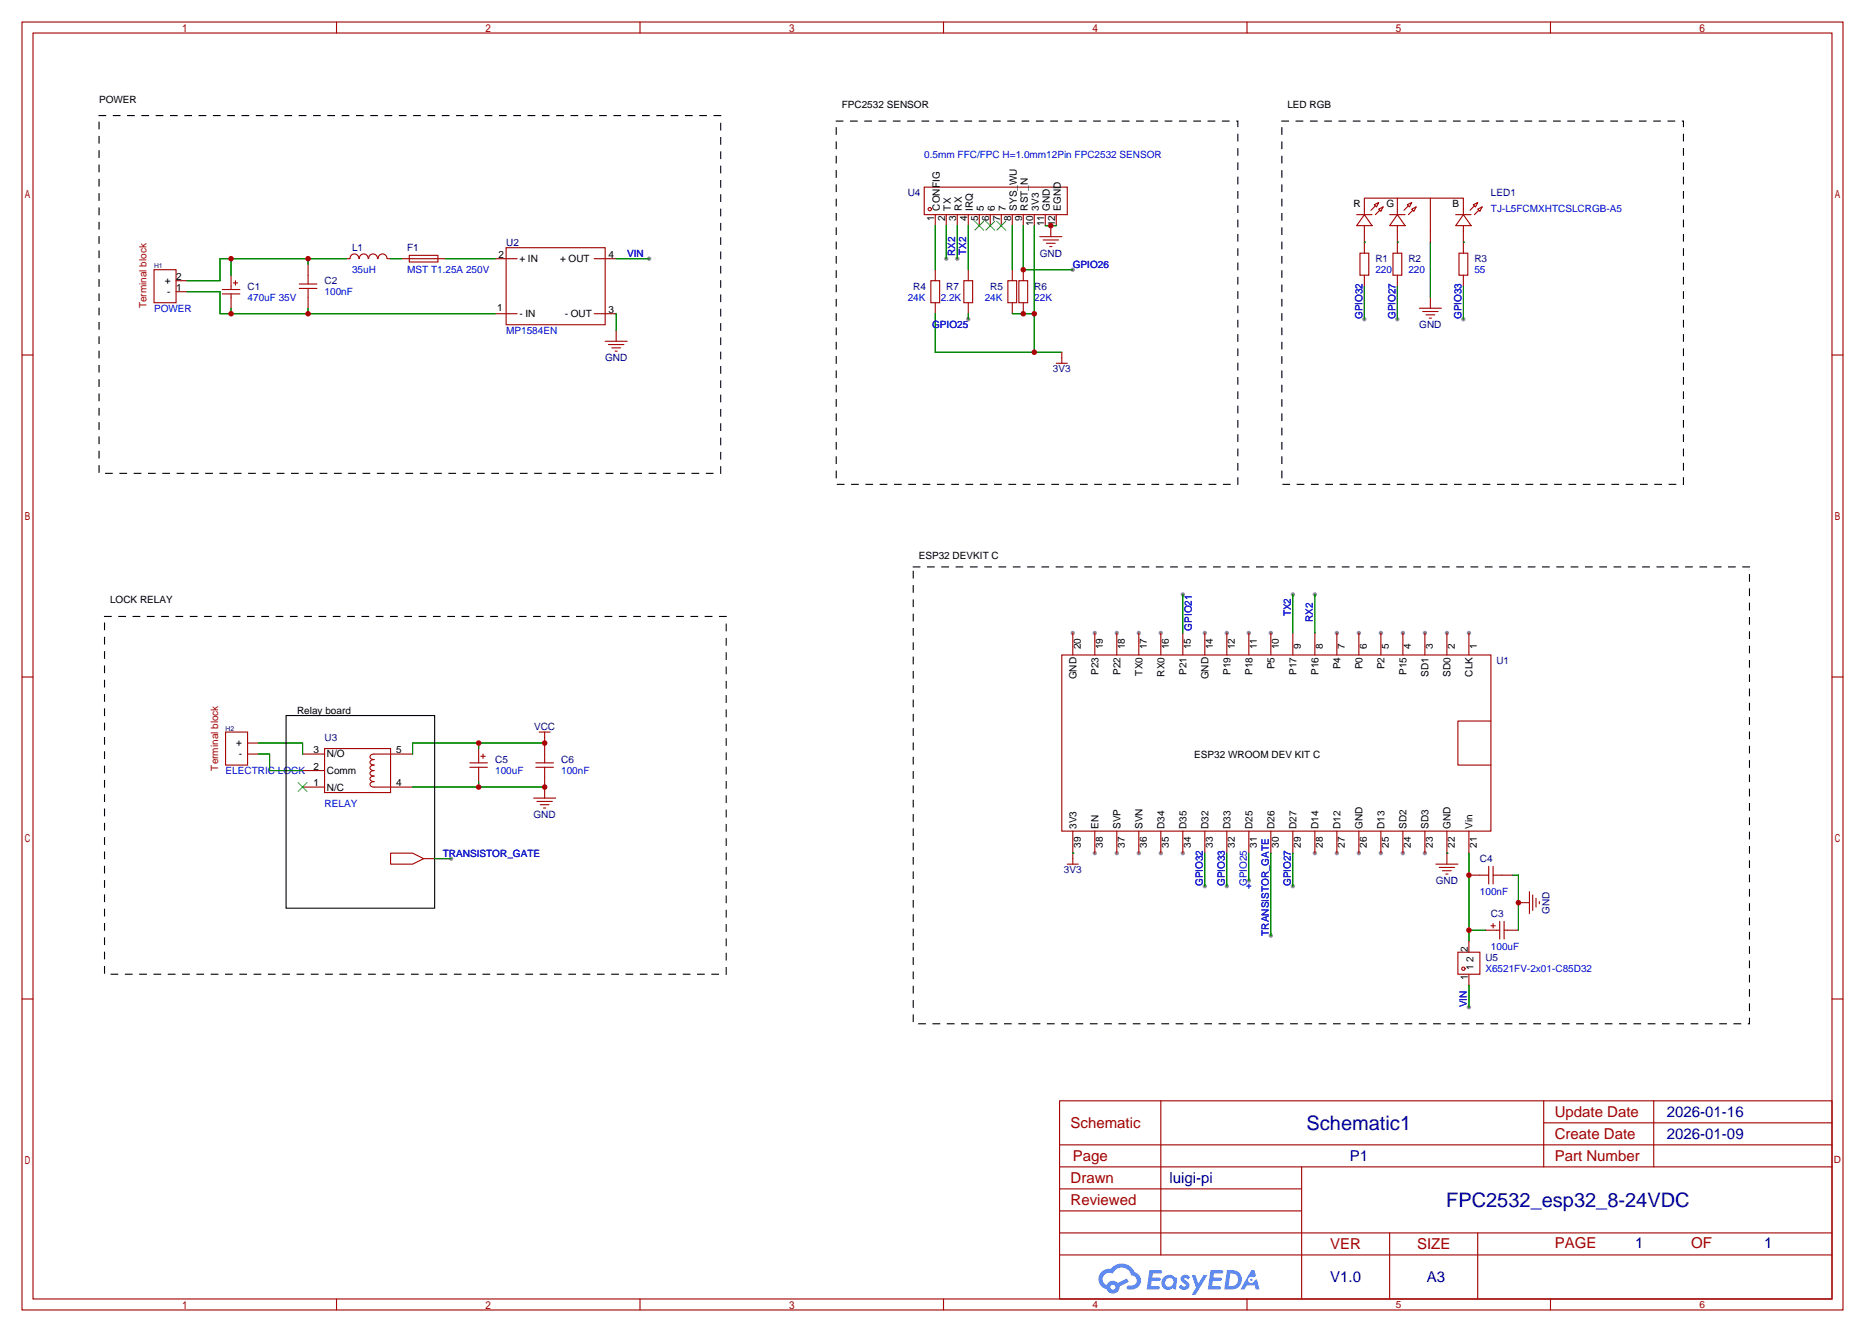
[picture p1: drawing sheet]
<svg xmlns="http://www.w3.org/2000/svg" width="431mm" height="307mm" viewBox="0 0 431 307" stroke-linecap="round" stroke-linejoin="round" font-family="sans-serif">
<g fill="#999">
<circle cx="339.1" cy="146.1" r=".51"/>
<circle cx="334" cy="146.1" r=".51"/>
<circle cx="318.8" cy="196.9" r=".51"/>
<circle cx="313.7" cy="196.9" r=".51"/>
<circle cx="308.6" cy="196.9" r=".51"/>
<circle cx="303.5" cy="196.9" r=".51"/>
<circle cx="273" cy="196.9" r=".51"/>
<circle cx="268" cy="196.9" r=".51"/>
<circle cx="262.9" cy="196.9" r=".51"/>
<circle cx="257.8" cy="196.9" r=".51"/>
<circle cx="328.9" cy="146.1" r=".51"/>
<circle cx="257.8" cy="146.1" r=".51"/>
<circle cx="262.9" cy="146.1" r=".51"/>
<circle cx="268" cy="146.1" r=".51"/>
<circle cx="278.1" cy="146.1" r=".51"/>
<circle cx="283.2" cy="146.1" r=".51"/>
<circle cx="288.3" cy="146.1" r=".51"/>
<circle cx="293.4" cy="146.1" r=".51"/>
<circle cx="308.6" cy="146.1" r=".51"/>
<circle cx="313.7" cy="146.1" r=".51"/>
<circle cx="323.8" cy="146.1" r=".51"/>
<circle cx="318.8" cy="146.1" r=".51"/>
<circle cx="328.9" cy="196.9" r=".51"/>
<circle cx="323.8" cy="196.9" r=".51"/>
<circle cx="252.7" cy="196.9" r=".51"/>
<circle cx="247.6" cy="146.1" r=".51"/>
<circle cx="252.7" cy="146.1" r=".51"/>
<circle cx="149.9" cy="59.7" r=".51"/>
<circle cx="315" cy="73.7" r=".51"/>
<circle cx="322.6" cy="73.7" r=".51"/>
<circle cx="337.8" cy="73.7" r=".51"/>
<circle cx="283.2" cy="204.5" r=".51"/>
<circle cx="278.1" cy="204.5" r=".51"/>
<circle cx="298.4" cy="204.5" r=".51"/>
<circle cx="298.4" cy="137.2" r=".51"/>
<circle cx="218.4" cy="59.7" r=".51"/>
<circle cx="221" cy="59.7" r=".51"/>
<circle cx="303.5" cy="137.2" r=".51"/>
<circle cx="288.3" cy="203.2" r=".51"/>
<circle cx="247.6" cy="62.2" r=".51"/>
<circle cx="293.4" cy="215.9" r=".51"/>
<circle cx="273" cy="137.2" r=".51"/>
<circle cx="223.5" cy="73.7" r=".51"/>
<circle cx="104.1" cy="198.1" r=".51"/>
<circle cx="339.1" cy="232.4" r=".51"/>
</g>
<g fill="none" stroke="#a10000" stroke-width=".25">
<path d="M5.1 5.1h420.3v297.2h-420.3zM7.6 7.6h415.3v292.1h-415.3zM77.7 5.1v2.5M147.7 5.1v2.5M217.8 5.1v2.5M287.9 5.1v2.5M357.9 5.1v2.5M5.1 81.9h2.5M422.9 81.9h2.5M5.1 156.2h2.5M422.9 156.2h2.5M5.1 230.5h2.5"/>
<path d="M422.9 230.5h2.5M244.6 254h178.3v45.7h-178.3zM268 254v35.6M356.4 254v15.2M356.4 259.1h66.5M381.8 254v15.2M244.6 274.3h55.9M244.6 269.2h178.3M244.6 279.4h55.9M244.6 264.2h178.3M300.5 269.2v30.5M77.7 299.7v2.6"/>
<path d="M147.7 299.7v2.6M217.8 299.7v2.6M244.6 289.6h178.3M244.6 284.5h178.3M287.9 299.7v2.6M320.8 284.5v15.2M341.1 284.5v15.2M357.9 299.7v2.6"/>
</g>
<g fill="#5487ff">
<path d="M272.8 294.4a1.3 1.3 0 0 1 1.9 .3l-.4 .6a.54 .54 0 0 0-.9-.2l.1 .2a1.28 1.28 0 0 1 .8 2 1.53 1.53 0 0 1-2.2-.3l.5-.6 .8 .5a.31 .31 0 0 0 .4-.3 .31 .31 0 0 0-.3-.4 1.12 1.12 0 0 1-.7-1.8z"/>
<path d="M275.1 294.2h.9l.6 2 1.2-2h.9l-2.7 4.5h-.9l1-1.6z"/>
<path d="M265.4 293h2.2a.46 .46 0 0 1 .5 .1 .46 .46 0 0 1 .1 .5l-.3 .2h-1.8l-.1 1h1.6a.4 .4 0 0 1 .4 .4 .4 .4 0 0 1-.4 .4h-1.7l-.2 1.2h1.4a.46 .46 0 0 1 .5 0 .46 .46 0 0 1 .1 .5l-.4 .2h-2.6z"/>
<path d="M279.5 293.1h2.2a.47 .47 0 0 1 .5 0 .47 .47 0 0 1 .1 .5l-.3 .2h-1.8l-.1 1h1.6a.4 .4 0 0 1 .4 .4 .4 .4 0 0 1-.4 .4h-1.7l-.2 1.2 1.4-.1a.46 .46 0 0 1 .5 .1 .46 .46 0 0 1 .1 .5l-.3 .2h-2.7z"/>
<path d="M288.9 293.1h.7l.3 1.3-.6 .3a.75 .75 0 0 0-1.1 .3 .75 .75 0 0 0 .5 1.1 .75 .75 0 0 0 .9-.7l.5-.3 .7 2.4h-.9l-.2-.9h-1.9l-.5 .9h-1z"/>
<path d="M283.2 293.1l-.6 4.4h1.5a2.27 2.27 0 0 0 2.6-2.2 2.27 2.27 0 0 0-2.7-2.2zM284 293.8a1.5 1.5 0 0 1 1.8 1.6 1.5 1.5 0 0 1-1.9 1.4h-.3z"/>
<path d="M268.7 294.7a1.6 1.6 0 0 0-.3 2.3 1.6 1.6 0 0 0 2.3 .2l.7 .3 .4-2.4-.2-.3-.5-.1a1.58 1.58 0 0 0-2.4 0zM269.3 295.2a.99 .99 0 0 1 1.6 .6 .99 .99 0 0 1-1.3 1.1 .98 .98 0 0 1-.3-1.7z"/>
<path d="M254.3 293.5a2.37 2.37 0 0 0 1.2 4 1.54 1.54 0 0 0 1.7 1 1.54 1.54 0 0 0 1.2-1.6l2.2-1.1-.5-.8-2 1a1.57 1.57 0 0 0-2.6 .5 1.5 1.5 0 0 1-.8-2.1 1.5 1.5 0 0 1 2.2-.5 2.23 2.23 0 0 1 2.3-1.4 2.23 2.23 0 0 1 2 1.8 1.16 1.16 0 0 1 1.2 1.1 1.16 1.16 0 0 1-1.1 1.2h-.7a.47 .47 0 0 0-.5 .4 .47 .47 0 0 0 .4 .5 2.14 2.14 0 0 0 2.7-1.3 2.14 2.14 0 0 0-1.3-2.7 3.2 3.2 0 0 0-5.5-.7l-1.1 .1zM256.3 297a.6 .6 0 0 1 1.2 0 .6 .6 0 0 1-1.2 0z"/>
<circle cx="288.9" cy="295.3" r=".28"/>
</g>
<g fill="none" stroke="#a10000" stroke-width=".25">
<path d="M82.8 59.7a1.01 1.01 0 0 0-1-1.1 1.01 1.01 0 0 0-1 1.1h-.8M83 59.7a1.01 1.01 0 0 1 1-1.1 1.01 1.01 0 0 1 1 1.1M85.1 59.7a1.01 1.01 0 0 1 1-1.1 1.01 1.01 0 0 1 1 1.1M87.3 59.7a1.01 1.01 0 0 1 1-1.1 1.01 1.01 0 0 1 1 1.1M89.4 59.7h.8M92.7 59.7h10.2M94.5 58.9h6.6v1.6h-6.6zM114.3 59.7h5.1M116.8 57.2h22.9v17.7h-22.9zM137.2 59.7h5M213.4 43.2h33v6.3h-33zM215.9 49.5v2.6"/>
<path d="M218.4 49.5v2.6M221 49.5v2.6M223.5 49.5v2.6M226.1 49.5v2.6M228.6 49.5v2.6M231.1 49.5v2.6M233.7 49.5v2.6M236.2 49.5v2.6M238.8 49.5v2.6M240 54.6h5.1M240.8 55.4h3.5M241.3 49.5v2.6"/>
<path d="M241.6 56.1h2M242.3 56.9h.5M242.6 52.1v2.5M243.8 49.5v2.6M313.2 49.5h3.5M313.9 58.4h2.1v5.1h-2.1zM315 49.5l1.7 2.6h-3.5zM315 49.5v-3.8h22.8v3.8M315 52.1v6.3M317.2 47.2l1.1-.5-.5 1.1zM317.5 47.5l-1 1M318.3 48.3l1-.5-.5 1z"/>
<path d="M318.5 48.5l-1 1M320.8 49.5h3.6M321.6 58.4h2v5.1h-2zM322.6 49.5l1.8 2.6h-3.6zM322.6 45.7v3.8M322.6 52.1v6.3M324.9 47.2l1-.5-.5 1.1zM325.1 47.5l-1 1M325.9 48.3l1-.5-.5 1zM326.1 48.5l-1 1M330.2 45.7v10.2M336 49.5h3.6"/>
<path d="M336.8 58.4h2v5.1h-2zM337.8 49.5l1.8 2.6h-3.6zM337.8 52.1v6.3M340.1 47.2l1-.5-.5 1.1zM340.4 47.5l-1.1 1M341.1 48.3l1-.5-.5 1zM341.4 48.5l-1 1M35.6 62.2h5v7.6h-5zM40.6 67.3h2.6M40.6 64.8h2.6M51.3 66.8h4.1M51.3 67.8h4.1"/>
<path d="M53.3 63.5v3.3M53.3 67.8v3.3M53.8 65.3h1.1M54.4 64.8v1M69.1 65.5h4.1M69.1 66.5h4.1M71.1 61v4.5M71.1 66.5v4.6M114.3 72.4h5.1M137.2 72.4h5M139.7 78.7h5.1M140.5 79.5h3.5"/>
<path d="M142.2 76.2v2.5M214.9 64.8h2v5.1h-2zM215.9 62.2v2.6M215.9 69.8v2.6M222.5 64.8h2v5.1h-2zM223.5 62.2v2.6M223.5 69.8v2.6M232.7 64.8h2v5.1h-2zM233.7 62.2v2.6M233.7 69.8v2.6M235.2 64.8h2v5.1h-2zM236.2 62.2v2.6"/>
<path d="M236.2 69.8v2.6M315 63.5v2.5M322.6 63.5v2.5M327.7 71.1h5M328.4 71.9h3.6M329.2 72.6h2M329.9 73.4h.6M330.2 68.6v2.5M337.8 63.5v2.5M141.2 80.3h2.1M142 81h.5M243.8 83.8h2.6"/>
<path d="M245.1 81.3v2.5M245.1 151.1h99.1v40.7h-99.1zM247.6 146v5.1M252.7 146v5.1M257.8 146v5.1M262.9 146v5.1M268 146v5.1M273 146v5.1M278.1 146v5.1M283.2 146v5.1M288.3 146v5.1M293.4 146v5.1"/>
<path d="M298.4 146v5.1M303.5 146v5.1M308.6 146v5.1M313.7 146v5.1M318.8 146v5.1M323.8 146v5.1M328.9 146v5.1M334 146v5.1M339.1 146v5.1M52.1 168.9h5v7.6h-5zM57.1 174h2.6M57.1 171.4h2.6"/>
<path d="M69.8 177.8h5.1M69.8 174h5.1M74.9 172.7h15.3v10.2h-15.3zM95.2 174h-8.8a.69 .69 0 0 0-1 .6 .69 .69 0 0 0 1 .7 .69 .69 0 0 0-1 .6 .69 .69 0 0 0 1 .6 .69 .69 0 0 0-1 .7 .69 .69 0 0 0 1 .6 .69 .69 0 0 0-1 .6 .69 .69 0 0 0 1 .7 .69 .69 0 0 0-1 .6 .69 .69 0 0 0 1 .6 .69 .69 0 0 0-1 .7 .69 .69 0 0 0 1 .6h8.8M108.5 176h4M108.5 177h4M110.5 172.7v3.3M110.5 177v3.3M111 174.5h1M111.5 174v1M123.7 176h4.1M123.7 177h4.1"/>
<path d="M124.5 168.9h2.5M125.7 168.9v7.1M125.7 177v7.1M344.2 166.4h-7.7v10.1h7.7M69.8 181.6h5.1M90.2 196.8h5l2.6 1.3-2.6 1.3h-5zM97.8 198.1h2.5M123.2 184.1h5.1M124 184.9h3.5M124.7 185.7h2M125.5 186.4h.5M246.4 199.4h2.5"/>
<path d="M247.6 191.8v7.6M252.7 191.8v5M257.8 191.8v5M262.9 191.8v5M268 191.8v5M273 191.8v5M278.1 191.8v5M283.2 191.8v5M288.3 191.8v5M293.4 191.8v5M298.4 191.8v5M303.5 191.8v5"/>
<path d="M308.6 191.8v5M313.7 191.8v5M318.8 191.8v5M323.8 191.8v5M328.9 191.8v5M331.5 199.4h5M334 191.8v7.6M339.1 191.8v5M343.7 199.9v4.1M344.7 199.9v4.1M332.2 200.2h3.6M333 200.9h2"/>
<path d="M333.8 201.7h.5M336.5 219.7h5.1v5.1h-5.1zM339.1 217.2v2.5M339.1 201.9h4.6M342.9 214.6h3.3M344.2 213.6h1M344.7 213.1v1M344.7 201.9h4.5M346.2 212.6v4.1M347.2 214.6h3.3M347.2 212.6v4.1M350.5 208.3h2.6"/>
<path d="M353.1 205.7v5.1M353.8 206.5v3.6M354.6 207.3v2M355.3 208v.5M339.1 224.8v2.5"/>
<circle cx="214.6" cy="48.3" r=".38"/>
<circle cx="337.8" cy="223.5" r=".38"/>
</g>
<path d="M225 51.1l2.1 2M227.1 51.1l-2.1 2M227.6 51.1l2 2M229.6 51.1l-2 2M230.1 51.1l2.1 2M232.2 51.1l-2.1 2M68.8 180.6l2.1 2M70.9 180.6l-2.1 2" fill="none" stroke="#3c3" stroke-width=".25"/>
<g fill="none" stroke="#008700" stroke-width=".25">
<path d="M53.3 59.7v3.8M71.1 59.7v1.3M80 59.7h-29.2v5.1h-7.6M90.2 59.7h2.5M102.9 59.7h11.4M142.2 59.7h7.7M215.9 52.1v10.1M218.4 52.1v7.6M221 52.1v7.6M223.5 52.1v10.1M233.7 52.1v10.1M236.2 52.1v10.1h11.4"/>
<path d="M238.8 52.1v29.2M241.3 52.1h2.5M315 55.9h.1M322.6 55.9h.1M330.2 55.9v12.7M337.8 55.9h.1M43.2 67.3h7.6v5.1h63.5M53.3 71.1v1.3M71.1 71.1v1.3M142.2 72.4v3.8M215.9 72.4v8.9h29.2M223.5 72.4v1.3"/>
<path d="M233.7 72.4h5.1M315 66v7.7M322.6 66v7.7M337.8 66v7.7M273 137.2v8.8M298.4 137.2v8.8M303.5 137.2v8.8M59.7 171.4h10.1v2.6M59.7 174h2.5v3.8h7.6M110.5 171.4v1.3M125.7 171.4h-30.5v2.6M95.2 181.6h30.5"/>
<path d="M100.3 198.1h3.8M110.5 180.3v1.3M247.6 196.8h.1M278.1 196.8v7.7M283.2 196.8v7.7M288.3 196.8v6.4M293.4 196.8v19.1M298.4 196.8v7.7M334 196.8h.1M339.1 196.8v20.4M339.1 214.6h3.8M349.2 201.9h1.3v12.7"/>
<path d="M339.1 227.3v5.1"/>
</g>
<path d="M66 165.1h34.3v44.4h-34.3z" fill="none" stroke="#000" stroke-width=".25"/>
<path d="M22.9 26.7h143.5v82.5h-143.5zM193 27.9h92.8v83.9h-92.8zM295.9 27.9h92.7v83.9h-92.7zM210.8 130.8h193.1v105.4h-193.1zM24.1 142.2h143.5v82.6h-143.5z" fill="none" stroke="#000" stroke-width=".25" stroke-dasharray="1.5 1.8"/>
<path d="M287.8 204.5h1M288.3 204v1" fill="none" stroke="#00f" stroke-width=".25"/>
<g fill="#c00">
<circle cx="53.3" cy="59.7" r=".63"/>
<circle cx="71.1" cy="59.7" r=".63"/>
<circle cx="71.1" cy="72.4" r=".63"/>
<circle cx="53.3" cy="72.4" r=".63"/>
<circle cx="110.5" cy="181.6" r=".63"/>
<circle cx="125.7" cy="181.6" r=".63"/>
<circle cx="350.5" cy="208.3" r=".63"/>
<circle cx="242.6" cy="52.1" r=".63"/>
<circle cx="339.1" cy="214.6" r=".63"/>
<circle cx="339.1" cy="201.9" r=".63"/>
<circle cx="125.7" cy="171.4" r=".63"/>
<circle cx="110.5" cy="171.4" r=".63"/>
<circle cx="238.8" cy="72.4" r=".63"/>
<circle cx="238.8" cy="81.3" r=".63"/>
<circle cx="236.2" cy="72.4" r=".63"/>
<circle cx="236.2" cy="62.2" r=".63"/>
</g>
<g font-size="4.6" fill="#000080">
<text x="301.6" y="260.7">Schematic1</text>
<text x="333.8" y="278.5">FPC2532_esp32_8-24VDC</text>
</g>
<g font-size="3.5" fill="#a00000">
<text x="358.9" y="257.8">Update Date</text>
<text x="247.1" y="260.3">Schematic</text>
<text x="358.9" y="262.8">Create Date</text>
<text x="247.6" y="267.9">Page</text>
<text x="358.9" y="267.9">Part Number</text>
<text x="247.1" y="273">Drawn</text>
<text x="247.1" y="278.1">Reviewed</text>
<text x="358.9" y="288">PAGE</text>
<text x="390.4" y="288">OF</text>
<text x="307.1" y="288.2">VER</text>
<text x="327.1" y="288.2">SIZE</text>
</g>
<g font-size="3.5" fill="#000080">
<text x="384.8" y="257.8">2026-01-16</text>
<text x="384.8" y="262.8">2026-01-09</text>
<text x="311.6" y="267.9">P1</text>
<text x="270" y="273">luigi-pi</text>
<text x="377.5" y="288">1</text>
<text x="407.2" y="288">1</text>
<text x="307.1" y="295.9">V1.0</text>
<text x="329.4" y="295.9">A3</text>
</g>
<g font-size="2.3">
<text x="22.9" y="23.7">POWER</text>
<text x="194.3" y="24.9">FPC2532 SENSOR</text>
<text x="297.2" y="24.9">LED RGB</text>
<text x="312.4" y="47.8">R</text>
<text x="320" y="47.8">G</text>
<text x="335.3" y="47.8">B</text>
<text x="215.7" y="50.9" transform="rotate(-90 215.7 50.9)">1</text>
<text x="216.9" y="48.6" transform="rotate(-90 216.9 48.6)">CONFIG</text>
<text x="218.2" y="50.9" transform="rotate(-90 218.2 50.9)">2</text>
<text x="219.5" y="48.6" transform="rotate(-90 219.5 48.6)">TX</text>
<text x="220.8" y="50.9" transform="rotate(-90 220.8 50.9)">3</text>
<text x="222" y="48.6" transform="rotate(-90 222 48.6)">RX</text>
<text x="223.3" y="50.9" transform="rotate(-90 223.3 50.9)">4</text>
<text x="224.6" y="48.6" transform="rotate(-90 224.6 48.6)">IRQ</text>
<text x="225.8" y="50.9" transform="rotate(-90 225.8 50.9)">5</text>
<text x="227.1" y="48.6" transform="rotate(-90 227.1 48.6)">5</text>
<text x="228.4" y="50.9" transform="rotate(-90 228.4 50.9)">6</text>
<text x="229.6" y="48.6" transform="rotate(-90 229.6 48.6)">6</text>
<text x="230.9" y="50.9" transform="rotate(-90 230.9 50.9)">7</text>
<text x="232.2" y="48.6" transform="rotate(-90 232.2 48.6)">7</text>
<text x="233.5" y="50.9" transform="rotate(-90 233.5 50.9)">8</text>
<text x="234.7" y="48.6" transform="rotate(-90 234.7 48.6)">SYS_WU</text>
<text x="236" y="50.9" transform="rotate(-90 236 50.9)">9</text>
<text x="237.3" y="48.6" transform="rotate(-90 237.3 48.6)">RST_N</text>
<text x="238.5" y="52.2" transform="rotate(-90 238.5 52.2)">10</text>
<text x="239.8" y="48.6" transform="rotate(-90 239.8 48.6)">3V3</text>
<text x="241.1" y="52.2" transform="rotate(-90 241.1 52.2)">11</text>
<text x="242.3" y="48.6" transform="rotate(-90 242.3 48.6)">GND</text>
<text x="243.6" y="52.2" transform="rotate(-90 243.6 52.2)">12</text>
<text x="244.9" y="48.6" transform="rotate(-90 244.9 48.6)">EGND</text>
<text x="115" y="59.5">2</text>
<text x="140.5" y="59.5">4</text>
<text x="38" y="65.6">+</text>
<text x="40.6" y="64.5">2</text>
<text x="119.9" y="60.5">+ IN</text>
<text x="129.3" y="60.5">+ OUT</text>
<text x="38.6" y="68.1">-</text>
<text x="40.6" y="67.1">1</text>
<text x="114.8" y="71.7">1</text>
<text x="119.9" y="73.2">- IN</text>
<text x="130.4" y="73.2">- OUT</text>
<text x="140.5" y="72.2">3</text>
<text x="212.1" y="129.1">ESP32 DEVKIT C</text>
<text x="25.4" y="139.2">LOCK RELAY</text>
<text x="249.5" y="149.9" transform="rotate(-90 249.5 149.9)">20</text>
<text x="254.6" y="149.9" transform="rotate(-90 254.6 149.9)">19</text>
<text x="259.7" y="149.9" transform="rotate(-90 259.7 149.9)">18</text>
<text x="264.7" y="149.9" transform="rotate(-90 264.7 149.9)">17</text>
<text x="269.8" y="149.9" transform="rotate(-90 269.8 149.9)">16</text>
<text x="274.9" y="149.9" transform="rotate(-90 274.9 149.9)">15</text>
<text x="280" y="149.9" transform="rotate(-90 280 149.9)">14</text>
<text x="285.1" y="149.9" transform="rotate(-90 285.1 149.9)">12</text>
<text x="290.1" y="149.9" transform="rotate(-90 290.1 149.9)">11</text>
<text x="295.2" y="149.9" transform="rotate(-90 295.2 149.9)">10</text>
<text x="300.3" y="149.9" transform="rotate(-90 300.3 149.9)">9</text>
<text x="305.4" y="149.9" transform="rotate(-90 305.4 149.9)">8</text>
<text x="310.5" y="149.9" transform="rotate(-90 310.5 149.9)">7</text>
<text x="315.5" y="149.9" transform="rotate(-90 315.5 149.9)">6</text>
<text x="320.6" y="149.9" transform="rotate(-90 320.6 149.9)">5</text>
<text x="325.7" y="149.9" transform="rotate(-90 325.7 149.9)">4</text>
<text x="330.8" y="149.9" transform="rotate(-90 330.8 149.9)">3</text>
<text x="335.9" y="149.9" transform="rotate(-90 335.9 149.9)">2</text>
<text x="340.9" y="149.9" transform="rotate(-90 340.9 149.9)">1</text>
<text x="253.6" y="155.7" transform="rotate(-90 253.6 155.7)">P23</text>
<text x="258.6" y="155.7" transform="rotate(-90 258.6 155.7)">P22</text>
<text x="263.7" y="155.9" transform="rotate(-90 263.7 155.9)">TX0</text>
<text x="273.9" y="155.7" transform="rotate(-90 273.9 155.7)">P21</text>
<text x="284" y="155.7" transform="rotate(-90 284 155.7)">P19</text>
<text x="289.1" y="155.7" transform="rotate(-90 289.1 155.7)">P18</text>
<text x="294.2" y="154.5" transform="rotate(-90 294.2 154.5)">P5</text>
<text x="299.3" y="155.7" transform="rotate(-90 299.3 155.7)">P17</text>
<text x="304.4" y="155.7" transform="rotate(-90 304.4 155.7)">P16</text>
<text x="309.4" y="154.5" transform="rotate(-90 309.4 154.5)">P4</text>
<text x="314.5" y="154.5" transform="rotate(-90 314.5 154.5)">P0</text>
<text x="319.6" y="154.5" transform="rotate(-90 319.6 154.5)">P2</text>
<text x="324.7" y="155.7" transform="rotate(-90 324.7 155.7)">P15</text>
<text x="248.5" y="156.8" transform="rotate(-90 248.5 156.8)">GND</text>
<text x="268.8" y="156.1" transform="rotate(-90 268.8 156.1)">RX0</text>
<text x="279" y="156.8" transform="rotate(-90 279 156.8)">GND</text>
<text x="329.8" y="156.1" transform="rotate(-90 329.8 156.1)">SD1</text>
<text x="334.8" y="156.1" transform="rotate(-90 334.8 156.1)">SD0</text>
<text x="339.9" y="156.1" transform="rotate(-90 339.9 156.1)">CLK</text>
<text x="68.6" y="164.6">Relay board</text>
<text x="54.5" y="172.2">+</text>
<text x="72.4" y="173.8">3</text>
<text x="91.4" y="173.8">5</text>
<text x="55.1" y="174.8">-</text>
<text x="72.4" y="177.6">2</text>
<text x="75.4" y="178.6">Comm</text>
<text x="75.4" y="174.8">N/O</text>
<text x="275.7" y="174.8">ESP32 WROOM DEV KIT C</text>
<text x="72.4" y="181.4">1</text>
<text x="75.4" y="182.4">N/C</text>
<text x="91.4" y="181.4">4</text>
<text x="248.5" y="191.3" transform="rotate(-90 248.5 191.3)">3V3</text>
<text x="253.6" y="191.3" transform="rotate(-90 253.6 191.3)">EN</text>
<text x="258.6" y="191.3" transform="rotate(-90 258.6 191.3)">SVP</text>
<text x="263.7" y="191.3" transform="rotate(-90 263.7 191.3)">SVN</text>
<text x="268.8" y="191.3" transform="rotate(-90 268.8 191.3)">D34</text>
<text x="273.9" y="191.3" transform="rotate(-90 273.9 191.3)">D35</text>
<text x="279" y="191.3" transform="rotate(-90 279 191.3)">D32</text>
<text x="284" y="191.3" transform="rotate(-90 284 191.3)">D33</text>
<text x="289.1" y="191.3" transform="rotate(-90 289.1 191.3)">D25</text>
<text x="294.2" y="191.3" transform="rotate(-90 294.2 191.3)">D26</text>
<text x="299.3" y="191.3" transform="rotate(-90 299.3 191.3)">D27</text>
<text x="304.4" y="191.3" transform="rotate(-90 304.4 191.3)">D14</text>
<text x="309.4" y="191.3" transform="rotate(-90 309.4 191.3)">D12</text>
<text x="314.5" y="191.3" transform="rotate(-90 314.5 191.3)">GND</text>
<text x="319.6" y="191.3" transform="rotate(-90 319.6 191.3)">D13</text>
<text x="324.7" y="191.3" transform="rotate(-90 324.7 191.3)">SD2</text>
<text x="329.8" y="191.3" transform="rotate(-90 329.8 191.3)">SD3</text>
<text x="334.8" y="191.3" transform="rotate(-90 334.8 191.3)">GND</text>
<text x="339.9" y="191.3" transform="rotate(-90 339.9 191.3)">Vin</text>
<text x="249.5" y="195.6" transform="rotate(-90 249.5 195.6)">39</text>
<text x="254.6" y="195.6" transform="rotate(-90 254.6 195.6)">38</text>
<text x="259.7" y="195.6" transform="rotate(-90 259.7 195.6)">37</text>
<text x="264.7" y="195.6" transform="rotate(-90 264.7 195.6)">36</text>
<text x="269.8" y="195.6" transform="rotate(-90 269.8 195.6)">35</text>
<text x="274.9" y="195.6" transform="rotate(-90 274.9 195.6)">34</text>
<text x="280" y="195.6" transform="rotate(-90 280 195.6)">33</text>
<text x="285.1" y="195.6" transform="rotate(-90 285.1 195.6)">32</text>
<text x="290.1" y="195.6" transform="rotate(-90 290.1 195.6)">31</text>
<text x="295.2" y="195.6" transform="rotate(-90 295.2 195.6)">30</text>
<text x="300.3" y="195.6" transform="rotate(-90 300.3 195.6)">29</text>
<text x="305.4" y="195.6" transform="rotate(-90 305.4 195.6)">28</text>
<text x="310.5" y="195.6" transform="rotate(-90 310.5 195.6)">27</text>
<text x="315.5" y="195.6" transform="rotate(-90 315.5 195.6)">26</text>
<text x="320.6" y="195.6" transform="rotate(-90 320.6 195.6)">25</text>
<text x="325.7" y="195.6" transform="rotate(-90 325.7 195.6)">24</text>
<text x="330.8" y="195.6" transform="rotate(-90 330.8 195.6)">23</text>
<text x="335.9" y="195.6" transform="rotate(-90 335.9 195.6)">22</text>
<text x="340.9" y="195.6" transform="rotate(-90 340.9 195.6)">21</text>
<text x="338.9" y="219.6" transform="rotate(-90 338.9 219.6)">2</text>
<text x="340.1" y="221.9" transform="rotate(-90 340.1 221.9)">2</text>
<text x="338.9" y="226.2" transform="rotate(-90 338.9 226.2)">1</text>
<text x="340.1" y="223.9" transform="rotate(-90 340.1 223.9)">1</text>
</g>
<g font-size="2.3" fill="#00f">
<text x="213.4" y="36.4">0.5mm FFC/FPC H=1.0mm12Pin FPC2532 SENSOR</text>
<text x="344.2" y="48.8">TJ-L5FCMXHTCSLCRGB-A5</text>
<text x="144.8" y="59.2">VIN</text>
<text x="220.5" y="59.1" transform="rotate(-90 220.5 59.1)">RX2</text>
<text x="223.1" y="58.8" transform="rotate(-90 223.1 58.8)">TX2</text>
<text x="81.3" y="63">35uH</text>
<text x="94" y="63">MST T1.25A 250V</text>
<text x="247.6" y="61.8">GPIO26</text>
<text x="317.5" y="63">220</text>
<text x="325.1" y="63">220</text>
<text x="340.4" y="63">55</text>
<text x="35.6" y="71.9">POWER</text>
<text x="57.1" y="69.4">470uF 35V</text>
<text x="74.9" y="68.1">100nF</text>
<text x="209.5" y="69.4">24K</text>
<text x="217.2" y="69.4">2.2K</text>
<text x="227.3" y="69.4">24K</text>
<text x="238.8" y="69.4">22K</text>
<text x="116.8" y="77">MP1584EN</text>
<text x="215.2" y="75.7">GPIO25</text>
<text x="314.5" y="73.7" transform="rotate(-90 314.5 73.7)">GPIO32</text>
<text x="322.1" y="73.7" transform="rotate(-90 322.1 73.7)">GPIO27</text>
<text x="337.4" y="73.7" transform="rotate(-90 337.4 73.7)">GPIO33</text>
<text x="298" y="142.2" transform="rotate(-90 298 142.2)">TX2</text>
<text x="303.1" y="143.5" transform="rotate(-90 303.1 143.5)">RX2</text>
<text x="275.1" y="145.5" transform="rotate(-90 275.1 145.5)">GPIO21</text>
<text x="52.1" y="178.6">ELECTRIC LOCK</text>
<text x="114.3" y="178.6">100uF</text>
<text x="129.5" y="178.6">100nF</text>
<text x="74.9" y="186.2">RELAY</text>
<text x="102.2" y="197.7">TRANSISTOR_GATE</text>
<text x="277.7" y="204.5" transform="rotate(-90 277.7 204.5)">GPIO32</text>
<text x="282.7" y="204.5" transform="rotate(-90 282.7 204.5)">GPIO33</text>
<text x="287.8" y="204.5" transform="rotate(-90 287.8 204.5)">GPIO25</text>
<text x="298" y="204.5" transform="rotate(-90 298 204.5)">GPIO27</text>
<text x="341.6" y="206.5">100nF</text>
<text x="292.9" y="215.9" transform="rotate(-90 292.9 215.9)">TRANSISTOR_GATE</text>
<text x="344.2" y="219.2">100uF</text>
<text x="342.9" y="224.3">X6521FV-2x01-C85D32</text>
<text x="338.6" y="232.4" transform="rotate(-90 338.6 232.4)">VIN</text>
</g>
<g font-size="2.3" fill="#000080">
<text x="209.5" y="45.3">U4</text>
<text x="344.2" y="45.3">LED1</text>
<text x="81.3" y="58">L1</text>
<text x="94" y="58">F1</text>
<text x="116.8" y="56.7">U2</text>
<text x="240" y="59.2">GND</text>
<text x="74.9" y="65.6">C2</text>
<text x="317.5" y="60.5">R1</text>
<text x="325.1" y="60.5">R2</text>
<text x="340.4" y="60.5">R3</text>
<text x="57.1" y="66.8">C1</text>
<text x="210.8" y="66.8">R4</text>
<text x="218.4" y="66.8">R7</text>
<text x="228.6" y="66.8">R5</text>
<text x="238.8" y="66.8">R6</text>
<text x="327.6" y="75.7">GND</text>
<text x="139.7" y="83.4">GND</text>
<text x="243.1" y="85.9">3V3</text>
<text x="345.4" y="153.2">U1</text>
<text x="74.9" y="171">U3</text>
<text x="123.3" y="168.4">VCC</text>
<text x="114.3" y="176.1">C5</text>
<text x="129.5" y="176.1">C6</text>
<text x="123.2" y="188.8">GND</text>
<text x="245.6" y="201.5">3V3</text>
<text x="341.6" y="198.9">C4</text>
<text x="331.4" y="204">GND</text>
<text x="344.2" y="211.6">C3</text>
<text x="357.7" y="210.8" transform="rotate(-90 357.7 210.8)">GND</text>
<text x="342.9" y="221.8">U5</text>
</g>
<g font-size="2.3" fill="#a00000">
<text x="33.8" y="71.1" transform="rotate(-90 33.8 71.1)">Terminal block</text>
<text x="50.3" y="177.8" transform="rotate(-90 50.3 177.8)">Terminal block</text>
<text x="423.3" y="268.5">D</text>
<text x="252.2" y="301.8">4</text>
<text x="322.3" y="301.8">5</text>
<text x="392.3" y="301.8">6</text>
</g>
<g font-size="1.6" fill="#000080">
<text x="35.6" y="61.9">H1</text>
<text x="52.1" y="168.6">H2</text>
</g>
</svg>
